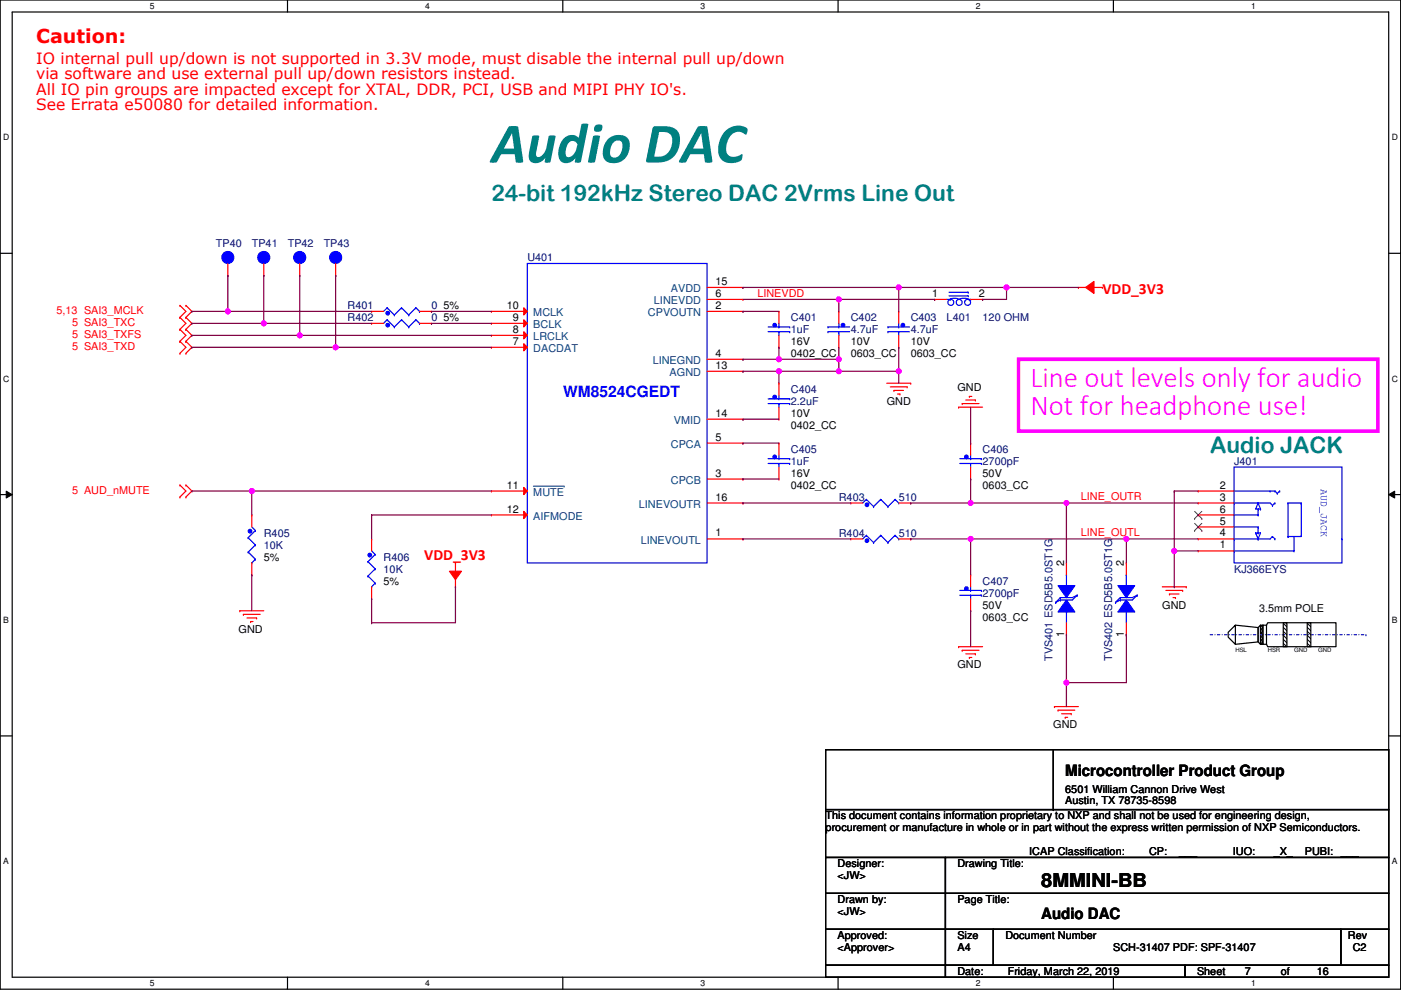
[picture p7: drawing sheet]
<svg xmlns="http://www.w3.org/2000/svg" width="297mm" height="210mm" viewBox="0 0 297 210" stroke-linecap="round" stroke-linejoin="round" font-family="sans-serif">
<path d="M0 0h297v209.8h-297zM2.6 2.5h291.8v204.8h-291.8z" fill="none" stroke="#000" stroke-width=".25"/>
<g fill="#fff">
<path d="M31.8 .3h1v2h-1z"/>
<path d="M31.8 207.5h1v2.1h-1z"/>
</g>
<path d="M61 0v2.5M61 207.3v2.5" fill="none" stroke="#000" stroke-width=".25"/>
<g fill="#fff">
<path d="M90.1 .3h1v2h-1z"/>
<path d="M90.1 207.5h1v2.1h-1z"/>
</g>
<path d="M119.3 0v2.5M119.3 207.3v2.5" fill="none" stroke="#000" stroke-width=".25"/>
<g fill="#fff">
<path d="M148.5 .3h1v2h-1z"/>
<path d="M148.5 207.5h1v2.1h-1z"/>
</g>
<path d="M177.7 0v2.5M177.7 207.3v2.5" fill="none" stroke="#000" stroke-width=".25"/>
<g fill="#fff">
<path d="M206.9 .3h1v2h-1z"/>
<path d="M206.9 207.5h1v2.1h-1z"/>
</g>
<path d="M236.1 0v2.5M236.1 207.3v2.5" fill="none" stroke="#000" stroke-width=".25"/>
<g fill="#fff">
<path d="M265.2 .3h1.1v2h-1.1z"/>
<path d="M265.2 207.5h1.1v2.1h-1.1z"/>
<path d="M.7 28.1h1.3v2.1h-1.3z"/>
<path d="M295.1 28.1h1.3v2.1h-1.3z"/>
<path d="M.7 79.3h1.3v2h-1.3z"/>
<path d="M295.1 79.3h1.3v2h-1.3z"/>
</g>
<path d="M0 53.7h2.6M294.4 53.7h2.6" fill="none" stroke="#000" stroke-width=".25"/>
<g fill="#fff">
<path d="M.7 130.5h1.2v2h-1.2z"/>
<path d="M295.1 130.5h1.2v2h-1.2z"/>
</g>
<path d="M0 104.9h2.6M294.4 104.9h2.6" fill="none" stroke="#000" stroke-width=".25"/>
<path d="M1.3 104.2l1.3 .7-1.3 .7zM294.4 104.9l1.3-.7v1.4z" fill="#000"/>
<path d="M1.3 104.2l1.3 .7-1.3 .7zM294.4 104.9l1.3-.7v1.4z" fill="none" stroke="#000" stroke-width=".21"/>
<g fill="#fff">
<path d="M.7 181.7h1.2v2h-1.2z"/>
<path d="M295.1 181.7h1.2v2h-1.2z"/>
</g>
<path d="M260.4 134.1l1.5-1.5v4.1l-1.5-1.6zM261.9 132.6l4.8 .5v3.1l-4.8 .5M266.7 133.1l.6-.5v4.1l-.6-.5zM267.3 132.6h.5v4.1h-.5zM267.8 132.6h.7v4.1h-.7zM268.5 132.6l.3-.5h14.5v5.1h-14.5l-.3-.5M272.1 132.1h.7v5.1h-.7zM277.2 132.1h.7v5.1h-.7zM0 156.1h2.6M294.4 156.1h2.6" fill="none" stroke="#000" stroke-width=".25"/>
<g fill="#000">
<path d="M267.3 132.6h.5v4.1h-.5z" fill-rule="evenodd"/>
<path d="M272.1 132.1h.7v5.1h-.7z" fill-rule="evenodd"/>
<path d="M277.2 132.1h.7v5.1h-.7z" fill-rule="evenodd"/>
</g>
<path d="M256.6 134.6h33M289.6 134.6h.1" fill="none" stroke="#0000a0" stroke-width=".25" stroke-dasharray=".5 .5 0 .5"/>
<path d="M215.9 76.2h76.2v15.2h-76.2z" fill="none" stroke="#f0f" stroke-width=".76"/>
<g fill="none" stroke="#f00" stroke-width=".25">
<path d="M228.6 61h.1M228.6 61h1.8M203.2 86.4h.1M203.2 86.4h5.1M204 85.6h.1M204 85.6h3.6M204.8 84.8h2M205.5 84.1h.1M205.5 84.1h.5M206.8 84.8h.1M203.2 137.2h.1M203.2 137.2h5.1"/>
<path d="M204 137.9h.1M204 137.9h3.6M204.8 138.7h2M205.5 139.5h.1M205.5 139.5h.5M206.8 138.7h.1"/>
</g>
<path d="M230.2 61l1.7-1.3v2.5z" fill-rule="evenodd" fill="#f00"/>
<g fill="none" stroke="#f00" stroke-width=".25">
<path d="M230.2 61l1.7-1.3v2.5zM230.9 61h2.8M233.7 61h.1M188 81.3h5.1M188.8 82h3.5M189.5 82.8h.1M189.5 82.8h2.1M190.3 83.6h.5M190.8 83.6h.1M192.3 82h.1M193.1 81.3h.1M96.6 124.5h.1"/>
<path d="M96.6 122.7v1.8"/>
</g>
<path d="M95.3 121.2h2.5l-1.2 1.7z" fill-rule="evenodd" fill="#f00"/>
<g fill="none" stroke="#f00" stroke-width=".25">
<path d="M38.1 69.9h.1M38.1 72.4h.1M38.1 74.9h.1M38.1 64.8h.1M38.1 67.3h.1M38.1 69.9l1.3 1.2-1.3 1.3M38.1 72.4l1.3 1.3-1.3 1.2M38.1 64.8l1.3 1.2-1.3 1.3M38.1 67.3l1.3 1.3-1.3 1.3M39.4 72.4h.1M39.4 69.9h.1M39.4 74.9h.1"/>
<path d="M39.4 67.3h.1M39.4 64.8h.1M39.4 69.9l1.3 1.2-1.3 1.3M39.4 72.4l1.3 1.3-1.3 1.2M39.4 64.8l1.3 1.2-1.3 1.3M39.4 67.3l1.3 1.3-1.3 1.3M38.1 102.9h.1M38.1 105.4h.1M38.1 102.9l1.3 1.2-1.3 1.3M39.4 105.4h.1M39.4 102.9h.1M39.4 102.9l1.3 1.2-1.3 1.3"/>
<path d="M96.6 119.4h.1M96.6 119.4v2.8M50.8 129.5h.1M50.8 129.5h5.1M51.6 130.3h.1M51.6 130.3h3.6M52.4 131.1h2M53.1 131.8h.1M53.1 131.8h.5M54.4 131.1h.1M95.3 121.2h2.5l-1.2 1.7zM246.4 124.5h5.1"/>
<path d="M247.2 125.2h3.5M247.9 126h.1M247.9 126h2.1M248.7 126.8h.5M249.2 126.8h.1M250.7 125.2h.1M251.5 124.5h.1M223.6 149.9h.1M223.6 149.9h5M224.3 150.6h.1M224.3 150.6h3.6M225.1 151.4h2"/>
<path d="M225.9 152.2h.1M225.9 152.2h.5M227.1 151.4h.1"/>
</g>
<g fill="none" stroke="#000" stroke-width=".25">
<path d="M175.1 159h119.3v12.7h-119.3zM223.3 159v12.7M175.1 171.7h119.3v10.2h-119.3zM223.3 171.7h.1M175.1 181.9h25.4v7.6h-25.4zM175.1 189.5h25.4v7.6h-25.4zM175.1 197.1h25.4v7.6h-25.4zM200.5 181.9h93.9v7.6h-93.9zM200.5 189.5h93.9v7.6h-93.9zM200.5 197.1h10.1v7.6h-10.1zM210.6 197.1h73.7v7.6h-73.7zM284.3 197.1h10.1v7.6h-10.1z"/>
<path d="M175.1 204.7h25.4v2.6h-25.4zM200.5 204.7h50.8v2.6h-50.8zM251.3 204.7h43.1v2.6h-43.1z"/>
</g>
<path d="M226.1 129.5h.1M226.1 121.9h.1M226.1 121.9v2.6M226.1 129.5v2.6" fill="none" stroke="#00f" stroke-width=".25"/>
<path d="M226.1 127.3l1.8 2.5h-3.6z" fill-rule="evenodd" fill="#00f"/>
<path d="M226.1 127.3l1.8 2.5h-3.6z" fill="none" stroke="#00f" stroke-width=".25"/>
<path d="M224.3 124.2h3.6l-1.8 2.6z" fill-rule="evenodd" fill="#00f"/>
<g fill="none" stroke="#00f" stroke-width=".25">
<path d="M162.9 98.3h4.5M162.9 97.3h4.5M165.1 98.3h.1M165.1 98.3v.8M167.4 98.3h.1M167.4 97.3h.1M261.7 99.1h22.8v20.3h-22.8zM261.7 116.8h.1M261.7 106.7h.1M261.7 114.3h.1M261.7 106.7h7.6l.5 .5M261.7 116.8h12.7"/>
<path d="M261.7 111.8h5M261.7 109.2h5M261.7 104.1h8.6M266.2 113h.1M266.2 113h1.1l-.6 1.3M266.2 113l.5 1.3M266.7 111.8h.1M266.7 113h.1M266.7 114.3h.1M266.7 109.2h.1M266.7 106.7h.1M266.7 108h.1"/>
<path d="M266.7 108v1.2M266.7 111.8v1.2M266.7 106.7l-.5 1.3h1.1M266.7 106.7l.6 1.3M267.3 108h.1M269.3 104.1h.1M269.8 113.8h.1M269.8 107.2h.1M269.8 113.8l-.5 .5h-7.6M269.8 113.8l.5 .5M270.3 106.7h.1M270.3 114.3h.1"/>
<path d="M270.3 104.1h.1M270.3 106.7l-.5 .5M270.3 104.1l.5 .6M270.8 104.7h.1M271.3 104.1h.1M271.3 104.1l-.5 .6M273.1 113.8h.1M273.1 106.7h.1M273.1 106.7h2.8M273.1 106.7v7.1M274.4 116.8h.1M274.4 113.8v3"/>
<path d="M275.9 106.7h.1M275.9 106.7v7.1h-2.8M284.5 114.3h.1M223.8 127.8h.1M224.3 124.2h3.6l-1.8 2.6zM224.8 126.8h.1M224.8 127.3h.1M224.8 126.8l-1 1M224.8 127.3l-1 .5M228.4 126.2h.1M228.4 126.2l-1 .6h-2.6M228.4 126.2l-1 1.1h-2.6"/>
</g>
<g fill="none" stroke="#f00" stroke-width=".25">
<path d="M226.1 119.4h.1M226.1 119.4v2.5M254 116.8h.1M254 114.3h.1M254 111.8h.1M254 109.2h.1M254 106.7h.1M254 104.1h.1M254 116.8h7.7M254 114.3h7.7M254 111.8h7.7M254 109.2h7.7"/>
<path d="M254 106.7h7.7M254 104.1h7.7M226.1 134.6h.1M226.1 132.1v2.5"/>
</g>
<path d="M253.3 112.5h.1M253.3 110h.1M253.3 111l1.5 1.5M253.3 108.5l1.5 1.5M254.8 111l-1.5 1.5M254.8 108.5l-1.5 1.5M254.8 112.5h.1M254.8 110h.1" fill="none" stroke="#804000" stroke-width=".21"/>
<circle cx="164.3" cy="96.9" r=".38" fill="#00f"/>
<g fill="none" stroke="#00f" stroke-width=".25">
<path d="M188.3 70.4h.1M188.3 69.3h.1M188.3 70.4h4.5M188.3 69.3h4.5M190.5 70.4h.1M190.5 70.4v.7M165.1 97.3h.1M165.1 96.5v.8"/>
<circle cx="164.3" cy="96.9" r=".38"/>
</g>
<path d="M165.1 94h.1M165.1 94v2.5M165.1 99.1v2.5M165.1 101.6h.1" fill="none" stroke="#f00" stroke-width=".25"/>
<circle cx="191.4" cy="69" r=".38" fill="#00f"/>
<g fill="none" stroke="#00f" stroke-width=".25">
<path d="M190.5 69.3h.1M190.5 68.6v.7M238.8 129.5h.1M238.8 121.9h.1M238.8 121.9v2.6M238.8 129.5v2.6"/>
<circle cx="191.4" cy="69" r=".38"/>
</g>
<path d="M190.5 66h.1M190.5 73.7h.1M190.5 66v2.6M190.5 71.1v2.6" fill="none" stroke="#f00" stroke-width=".25"/>
<path d="M238.8 127.3l1.8 2.5h-3.6z" fill-rule="evenodd" fill="#00f"/>
<path d="M238.8 127.3l1.8 2.5h-3.6z" fill="none" stroke="#00f" stroke-width=".25"/>
<path d="M237 124.2h3.6l-1.8 2.6z" fill-rule="evenodd" fill="#00f"/>
<g fill="none" stroke="#00f" stroke-width=".25">
<path d="M82.1 65.3h.1M82.1 65.3l-.8 .7M82.1 65.3l1.5 1.5M83.6 66.8h.1M85.1 65.3h.1M85.1 65.3l-1.5 1.5M85.1 65.3l1.6 1.5M86.7 66.8h.1M88.2 65.3h.1M88.2 65.3l-1.5 1.5M88.2 65.3l.7 .7M88.9 66h.1"/>
<path d="M236.5 127.8h.1M237 124.2h3.6l-1.8 2.6zM237.5 126.8h.1M237.5 127.3h.1M237.5 126.8l-1 1M237.5 127.3l-1 .5M241.1 126.2h.1M241.1 126.2l-1 .6h-2.6M241.1 126.2l-1 1.1h-2.6"/>
</g>
<path d="M238.8 119.4h.1M238.8 119.4v2.5M238.8 134.6h.1M238.8 132.1v2.5" fill="none" stroke="#f00" stroke-width=".25"/>
<circle cx="82.2" cy="66.4" r=".38" fill="#00f"/>
<g fill="none" stroke="#00f" stroke-width=".25">
<path d="M82.1 67.8h.1M82.1 67.8l-.8 .8M82.1 67.8l1.5 1.5M83.6 69.3h.1M85.1 67.8h.1M85.1 67.8l-1.5 1.5M85.1 67.8l1.6 1.5M86.7 69.3h.1M88.2 67.8h.1M88.2 67.8l-1.5 1.5M88.2 67.8l.7 .8M88.9 68.6h.1"/>
<circle cx="82.2" cy="66.4" r=".38"/>
</g>
<path d="M78.8 66h.1M78.8 66h2.5M88.9 66h2.6M91.5 66h.1" fill="none" stroke="#f00" stroke-width=".25"/>
<circle cx="82.2" cy="69" r=".38" fill="#00f"/>
<g fill="none" stroke="#00f" stroke-width=".25">
<path d="M175.6 70.4h.1M175.6 69.3h.1M175.6 70.4h4.5M175.6 69.3h4.5M177.8 70.4h.1M177.8 70.4v.7"/>
<circle cx="82.2" cy="69" r=".38"/>
</g>
<path d="M78.8 68.6h.1M78.8 68.6h2.5M88.9 68.6h2.6M91.5 68.6h.1" fill="none" stroke="#f00" stroke-width=".25"/>
<circle cx="178.7" cy="69" r=".38" fill="#00f"/>
<g fill="none" stroke="#00f" stroke-width=".25">
<path d="M177.8 69.3h.1M177.8 68.6v.7M183.7 105.9h.1M183.7 105.9l-.8 .8M183.7 105.9l1.5 1.5M185.2 107.4h.1M186.7 105.9h.1M186.7 105.9l-1.5 1.5M186.7 105.9l1.6 1.5M188.3 107.4h.1M189.8 105.9h.1M189.8 105.9l-1.5 1.5"/>
<path d="M189.8 105.9l.7 .8M190.5 106.7h.1"/>
<circle cx="178.7" cy="69" r=".38"/>
</g>
<path d="M177.8 66h.1M177.8 73.7h.1M177.8 66v2.6M177.8 71.1v2.6" fill="none" stroke="#f00" stroke-width=".25"/>
<circle cx="183.8" cy="107.1" r=".38" fill="#00f"/>
<circle cx="183.8" cy="107.1" r=".38" fill="none" stroke="#00f" stroke-width=".25"/>
<path d="M180.4 106.7h.1M180.4 106.7h2.5M190.5 106.7h2.6M193.1 106.7h.1" fill="none" stroke="#f00" stroke-width=".25"/>
<circle cx="55.9" cy="54.6" r="1.27" fill="#00f"/>
<g fill="none" stroke="#00f" stroke-width=".25">
<path d="M203.5 98.3h4.6M203.5 97.3h4.6M205.8 98.3h.1M205.8 98.3v.8M208.1 98.3h.1M208.1 97.3h.1"/>
<circle cx="55.9" cy="54.6" r="1.27"/>
</g>
<path d="M55.9 58.4h.1M55.9 55.9v2.5" fill="none" stroke="#f00" stroke-width=".25"/>
<circle cx="204.9" cy="96.9" r=".38" fill="#00f"/>
<g fill="none" stroke="#00f" stroke-width=".25">
<path d="M205.8 97.3h.1M205.8 96.5v.8"/>
<circle cx="204.9" cy="96.9" r=".38"/>
</g>
<path d="M205.8 94h.1M205.8 94v2.5M205.8 99.1v2.5M205.8 101.6h.1" fill="none" stroke="#f00" stroke-width=".25"/>
<circle cx="48.3" cy="54.6" r="1.27" fill="#00f"/>
<g fill="none" stroke="#00f" stroke-width=".25">
<path d="M78 119.1h.1M78 119.1l1.5 1.6M78.8 116.8l.7 .8M79.5 117.6h.1M79.5 117.6l-1.5 1.5M78 122.2h.1M78 122.2l1.5 1.5M78.8 124.5h.1M79.5 120.7h.1M79.5 123.7h.1M79.5 120.7l-1.5 1.5M79.5 123.7l-.7 .8"/>
<circle cx="48.3" cy="54.6" r="1.27"/>
</g>
<path d="M48.3 58.4h.1M48.3 55.9v2.5" fill="none" stroke="#f00" stroke-width=".25"/>
<circle cx="78.4" cy="117.7" r=".38" fill="#00f"/>
<g fill="none" stroke="#00f" stroke-width=".25">
<path d="M203.5 126.2h4.6M203.5 125.2h4.6M205.8 126.2h.1M205.8 126.2v.8M208.1 126.2h.1M208.1 125.2h.1"/>
<circle cx="78.4" cy="117.7" r=".38"/>
</g>
<path d="M78.8 114.3h.1M78.8 114.3v2.5M78.8 127h.1M78.8 124.5v2.5" fill="none" stroke="#f00" stroke-width=".25"/>
<circle cx="204.9" cy="124.8" r=".38" fill="#00f"/>
<g fill="none" stroke="#00f" stroke-width=".25">
<path d="M205.8 125.2h.1M205.8 124.5v.7"/>
<circle cx="204.9" cy="124.8" r=".38"/>
</g>
<path d="M205.8 121.9h.1M205.8 129.5h.1M205.8 121.9v2.6M205.8 127v2.5" fill="none" stroke="#f00" stroke-width=".25"/>
<circle cx="63.5" cy="54.6" r="1.27" fill="#00f"/>
<g fill="none" stroke="#00f" stroke-width=".25">
<path d="M200.7 63.5h.8M201.2 62.7h4.1M201.2 62h4.1M201.4 63.4l.9-.1 1 .1M201.5 63.5h.1M203.5 63.4l.9-.1 .9 .1M205 63.5h.8M205.3 62.7h.1M205.3 62h.1M205.8 63.5h.1"/>
<circle cx="63.5" cy="54.6" r="1.27"/>
<circle cx="201.6" cy="64.1" r=".63"/>
<circle cx="203.4" cy="64.1" r=".63"/>
<circle cx="205.1" cy="64.1" r=".63"/>
</g>
<path d="M63.5 58.4h.1M63.5 55.9v2.5M198.2 63.5h.1M198.2 63.5h2.5M205.8 63.5h2.5M208.3 63.5h.1" fill="none" stroke="#f00" stroke-width=".25"/>
<circle cx="71.2" cy="54.6" r="1.27" fill="#00f"/>
<g fill="none" stroke="#00f" stroke-width=".25">
<path d="M111.8 55.9h38.1v63.5h-38.1z"/>
<circle cx="71.2" cy="54.6" r="1.27"/>
</g>
<g fill="none" stroke="#f00" stroke-width=".25">
<path d="M71.2 58.4h.1M71.2 55.9v2.5M149.9 66h7.6M149.9 76.2h7.6M149.9 63.5h7.6M157.5 66h.1M157.5 76.2h.1M157.5 63.5h.1M149.9 94h7.6M157.5 94h.1M149.9 114.3h7.6M149.9 101.6h7.6"/>
<path d="M157.5 114.3h.1M157.5 101.6h.1"/>
</g>
<path d="M111 72.9l.8 .8-.8 .7z" fill="#f00"/>
<path d="M104.2 73.7h.1M104.2 73.7h7.6M111 72.9l.8 .8-.8 .7z" fill="none" stroke="#f00" stroke-width=".25"/>
<path d="M111 70.4l.8 .7-.8 .8z" fill="#f00"/>
<path d="M104.2 71.1h.1M104.2 71.1h7.6M111 70.4l.8 .7-.8 .8z" fill="none" stroke="#f00" stroke-width=".25"/>
<path d="M111 67.8l.8 .8-.8 .7z" fill="#f00"/>
<path d="M104.2 68.6h.1M104.2 68.6h7.6M111 67.8l.8 .8-.8 .7z" fill="none" stroke="#f00" stroke-width=".25"/>
<path d="M111 65.3l.8 .7-.8 .8z" fill="#f00"/>
<path d="M104.2 66h.1M104.2 66h7.6M111 65.3l.8 .7-.8 .8z" fill="none" stroke="#f00" stroke-width=".25"/>
<path d="M111 103.4l.8 .7-.8 .8z" fill="#f00"/>
<path d="M104.2 104.1h.1M104.2 104.1h7.6M111 103.4l.8 .7-.8 .8z" fill="none" stroke="#f00" stroke-width=".25"/>
<path d="M113.1 103.1h6.5M119.6 103.1h.1" fill="none" stroke="#004080" stroke-width=".21"/>
<path d="M111 108.5l.8 .7-.8 .8z" fill="#f00"/>
<path d="M149.9 78.7h7.6M149.9 61h7.6M157.5 78.7h.1M157.5 61h.1M149.9 88.9h7.6M157.5 88.9h.1M104.2 109.2h.1M104.2 109.2h7.6M111 108.5l.8 .7-.8 .8zM149.9 106.7h7.6M157.5 106.7h.1" fill="none" stroke="#f00" stroke-width=".25"/>
<path d="M162.9 85.6h4.5M162.9 84.6h4.5M165.1 85.6h.1M165.1 85.6v.8M167.4 85.6h.1M167.4 84.6h.1" fill="none" stroke="#00f" stroke-width=".25"/>
<circle cx="164.3" cy="84.2" r=".38" fill="#00f"/>
<g fill="none" stroke="#00f" stroke-width=".25">
<path d="M165.1 84.6h.1M165.1 83.8v.8M183.7 113.5h.1M183.7 113.5l-.8 .8M183.7 113.5l1.5 1.6M185.2 115.1h.1M186.7 113.5h.1M186.7 113.5l-1.5 1.6M186.7 113.5l1.6 1.6M188.3 115.1h.1M189.8 113.5h.1M189.8 113.5l-1.5 1.6"/>
<path d="M189.8 113.5l.7 .8M190.5 114.3h.1"/>
<circle cx="164.3" cy="84.2" r=".38"/>
</g>
<path d="M165.1 81.3h.1M165.1 88.9h.1M165.1 81.3v2.5M165.1 86.4v2.5" fill="none" stroke="#f00" stroke-width=".25"/>
<circle cx="183.8" cy="114.7" r=".38" fill="#00f"/>
<g fill="none" stroke="#00f" stroke-width=".25">
<path d="M162.9 70.4h4.5M162.9 69.3h4.5M165.1 70.4h.1M165.1 70.4v.7M167.4 70.4h.1M167.4 69.3h.1"/>
<circle cx="183.8" cy="114.7" r=".38"/>
</g>
<path d="M180.4 114.3h.1M180.4 114.3h2.5M190.5 114.3h2.6M193.1 114.3h.1" fill="none" stroke="#f00" stroke-width=".25"/>
<circle cx="164.3" cy="69" r=".38" fill="#00f"/>
<g fill="none" stroke="#00f" stroke-width=".25">
<path d="M165.1 69.3h.1M165.1 68.6v.7M52.6 114.1h.1M52.6 117.1h.1M52.6 114.1l1.5 1.5M52.6 117.1l1.5 1.5M53.4 119.4h.1M53.4 111.8l.7 .7M54.1 112.5h.1M54.1 115.6h.1M54.1 118.6h.1M54.1 112.5l-1.5 1.6"/>
<path d="M54.1 115.6l-1.5 1.5M54.1 118.6l-.7 .8"/>
<circle cx="164.3" cy="69" r=".38"/>
</g>
<path d="M165.1 66h.1M165.1 73.7h.1M165.1 66v2.6M165.1 71.1v2.6" fill="none" stroke="#f00" stroke-width=".25"/>
<circle cx="53" cy="112.7" r=".38" fill="#00f"/>
<circle cx="53" cy="112.7" r=".38" fill="none" stroke="#00f" stroke-width=".25"/>
<path d="M53.4 109.2h.1M53.4 109.2v2.6M53.4 119.4v2.5M53.4 121.9h.1" fill="none" stroke="#f00" stroke-width=".25"/>
<path d="M226.1 106.7h.1M226.1 106.7v12.7M238.8 114.3h.1M238.8 114.3v5.1M226.1 144.8h.1M226.1 144.8v5.1" fill="none" stroke="#800040" stroke-width=".25"/>
<circle cx="226.1" cy="106.7" r=".51" fill="#f0f"/>
<circle cx="226.1" cy="106.7" r=".51" fill="none" stroke="#f0f" stroke-width=".25"/>
<path d="M226.1 134.6h.1M226.1 134.6v10.2" fill="none" stroke="#800040" stroke-width=".25"/>
<circle cx="226.1" cy="144.8" r=".51" fill="#f0f"/>
<circle cx="226.1" cy="144.8" r=".51" fill="none" stroke="#f0f" stroke-width=".25"/>
<path d="M205.8 106.7h.1M205.8 106.7h20.3M238.8 134.6h.1M238.8 134.6v10.2h-12.7M226.1 144.8h.1" fill="none" stroke="#800040" stroke-width=".25"/>
<circle cx="205.8" cy="106.7" r=".51" fill="#f0f"/>
<circle cx="205.8" cy="106.7" r=".51" fill="none" stroke="#f0f" stroke-width=".25"/>
<path d="M157.5 66h.1M157.5 76.2h.1M157.5 61h.1M157.5 63.5h20.3M157.5 66h7.6M157.5 76.2h7.6M157.5 61h33M177.8 63.5h.1" fill="none" stroke="#800040" stroke-width=".25"/>
<circle cx="190.5" cy="61" r=".51" fill="#f0f"/>
<circle cx="190.5" cy="61" r=".51" fill="none" stroke="#f0f" stroke-width=".25"/>
<path d="M193.1 114.3h.1M193.1 106.7h.1M193.1 114.3h45.7M205.8 101.6h.1M205.8 114.3h.1M205.8 101.6v5.1h-12.7M205.8 114.3v7.6M205.8 129.5h.1M205.8 129.5v7.7" fill="none" stroke="#800040" stroke-width=".25"/>
<circle cx="238.8" cy="114.3" r=".51" fill="#f0f"/>
<circle cx="238.8" cy="114.3" r=".51" fill="none" stroke="#f0f" stroke-width=".25"/>
<circle cx="205.8" cy="114.3" r=".51" fill="#f0f"/>
<circle cx="205.8" cy="114.3" r=".51" fill="none" stroke="#f0f" stroke-width=".25"/>
<g fill="none" stroke="#800040" stroke-width=".25">
<path d="M157.5 78.7h.1M157.5 78.7h7.6M165.1 73.7h.1M165.1 73.7v2.5h12.7M177.8 76.2h.1M190.5 73.7h.1M190.5 61h.1M190.5 61v5M190.5 73.7v5M157.5 88.9h.1M157.5 88.9h7.6M157.5 106.7h.1"/>
<path d="M157.5 114.3h.1M157.5 106.7h22.9M157.5 114.3h22.9"/>
</g>
<circle cx="165.1" cy="76.2" r=".51" fill="#f0f"/>
<circle cx="165.1" cy="76.2" r=".51" fill="none" stroke="#f0f" stroke-width=".25"/>
<circle cx="177.8" cy="76.2" r=".51" fill="#f0f"/>
<circle cx="177.8" cy="76.2" r=".51" fill="none" stroke="#f0f" stroke-width=".25"/>
<path d="M165.1 78.7h.1M165.1 78.7v2.6" fill="none" stroke="#800040" stroke-width=".25"/>
<circle cx="165.1" cy="78.7" r=".51" fill="#f0f"/>
<circle cx="165.1" cy="78.7" r=".51" fill="none" stroke="#f0f" stroke-width=".25"/>
<path d="M165.1 78.7h.1M165.1 78.7h25.4M177.8 76.2h.1M177.8 78.7h.1M177.8 76.2v2.5" fill="none" stroke="#800040" stroke-width=".25"/>
<circle cx="190.5" cy="78.7" r=".51" fill="#f0f"/>
<circle cx="190.5" cy="78.7" r=".51" fill="none" stroke="#f0f" stroke-width=".25"/>
<circle cx="177.8" cy="78.7" r=".51" fill="#f0f"/>
<circle cx="177.8" cy="78.7" r=".51" fill="none" stroke="#f0f" stroke-width=".25"/>
<path d="M190.5 78.7h.1M190.5 61h.1M190.5 78.7v2.6M190.5 61h38.1M208.3 63.5h.1M213.4 61h.1M213.4 61v2.5h-5.1" fill="none" stroke="#800040" stroke-width=".25"/>
<circle cx="213.4" cy="61" r=".51" fill="#f0f"/>
<circle cx="213.4" cy="61" r=".51" fill="none" stroke="#f0f" stroke-width=".25"/>
<g fill="none" stroke="#800040" stroke-width=".25">
<path d="M40.7 71.1h.1M40.7 68.6h.1M40.7 73.7h.1M40.7 66h.1M40.7 66h7.6M40.7 71.1h22.8M40.7 68.6h15.2M40.7 73.7h30.5M91.5 66h.1M91.5 68.6h.1M91.5 66h12.7M91.5 68.6h12.7"/>
<path d="M157.5 94h.1M157.5 94h7.6M78.8 109.2h.1M78.8 109.2v5.1M78.8 109.2h25.4M157.5 101.6h.1M157.5 101.6h7.6M226.1 106.7h.1M226.1 106.7h27.9M238.8 114.3h.1M238.8 114.3h15.2M249 104.1h.1"/>
<path d="M249 116.8h.1M249 104.1h5M249 104.1v12.7M78.8 127h.1M78.8 132.1h.1M78.8 127v5.1M96.6 124.5h.1M96.6 124.5v7.6h-17.8"/>
</g>
<circle cx="249" cy="116.8" r=".51" fill="#f0f"/>
<circle cx="249" cy="116.8" r=".51" fill="none" stroke="#f0f" stroke-width=".25"/>
<path d="M40.7 104.1h.1M40.7 104.1h63.5M53.4 104.1h.1M53.4 104.1v5.1" fill="none" stroke="#800040" stroke-width=".25"/>
<circle cx="53.4" cy="104.1" r=".51" fill="#f0f"/>
<circle cx="53.4" cy="104.1" r=".51" fill="none" stroke="#f0f" stroke-width=".25"/>
<path d="M48.3 58.4h.1M48.3 58.4v7.6M55.9 58.4h.1M55.9 58.4v10.2M63.5 58.4h.1M63.5 58.4v12.7M71.2 58.4h.1M71.2 58.4v15.3M48.3 66h.1M48.3 66h30.5M53.4 121.9h.1M53.4 121.9v7.6" fill="none" stroke="#800040" stroke-width=".25"/>
<circle cx="48.3" cy="66" r=".51" fill="#f0f"/>
<circle cx="48.3" cy="66" r=".51" fill="none" stroke="#f0f" stroke-width=".25"/>
<path d="M71.2 73.7h.1M71.2 73.7h33" fill="none" stroke="#800040" stroke-width=".25"/>
<circle cx="71.2" cy="73.7" r=".51" fill="#f0f"/>
<circle cx="71.2" cy="73.7" r=".51" fill="none" stroke="#f0f" stroke-width=".25"/>
<path d="M55.9 68.6h.1M55.9 68.6h22.9" fill="none" stroke="#800040" stroke-width=".25"/>
<circle cx="55.9" cy="68.6" r=".51" fill="#f0f"/>
<circle cx="55.9" cy="68.6" r=".51" fill="none" stroke="#f0f" stroke-width=".25"/>
<path d="M63.5 71.1h.1M63.5 71.1h40.7" fill="none" stroke="#800040" stroke-width=".25"/>
<circle cx="63.5" cy="71.1" r=".51" fill="#f0f"/>
<circle cx="63.5" cy="71.1" r=".51" fill="none" stroke="#f0f" stroke-width=".25"/>
<path d="M177.8 63.5h.1M177.8 63.5v2.5M177.8 63.5h20.4M198.2 63.5h.1M205.8 94h.1M205.8 86.4v7.6M249 116.8h.1M249 116.8h5" fill="none" stroke="#800040" stroke-width=".25"/>
<circle cx="177.8" cy="63.5" r=".51" fill="#f0f"/>
<circle cx="177.8" cy="63.5" r=".51" fill="none" stroke="#f0f" stroke-width=".25"/>
<path d="M177.8 76.2h.1M177.8 73.7v2.5M249 116.8v7.7M249 124.5h.1" fill="none" stroke="#800040" stroke-width=".25"/>
<circle cx="226.1" cy="106.7" r=".51" fill="#f0f"/>
<circle cx="226.1" cy="106.7" r=".51" fill="none" stroke="#f0f" stroke-width=".25"/>
<circle cx="226.1" cy="144.8" r=".51" fill="#f0f"/>
<circle cx="226.1" cy="144.8" r=".51" fill="none" stroke="#f0f" stroke-width=".25"/>
<circle cx="205.8" cy="106.7" r=".51" fill="#f0f"/>
<circle cx="205.8" cy="106.7" r=".51" fill="none" stroke="#f0f" stroke-width=".25"/>
<circle cx="190.5" cy="61" r=".51" fill="#f0f"/>
<circle cx="190.5" cy="61" r=".51" fill="none" stroke="#f0f" stroke-width=".25"/>
<circle cx="238.8" cy="114.3" r=".51" fill="#f0f"/>
<circle cx="238.8" cy="114.3" r=".51" fill="none" stroke="#f0f" stroke-width=".25"/>
<circle cx="205.8" cy="114.3" r=".51" fill="#f0f"/>
<circle cx="205.8" cy="114.3" r=".51" fill="none" stroke="#f0f" stroke-width=".25"/>
<circle cx="165.1" cy="76.2" r=".51" fill="#f0f"/>
<circle cx="165.1" cy="76.2" r=".51" fill="none" stroke="#f0f" stroke-width=".25"/>
<circle cx="177.8" cy="76.2" r=".51" fill="#f0f"/>
<circle cx="177.8" cy="76.2" r=".51" fill="none" stroke="#f0f" stroke-width=".25"/>
<circle cx="165.1" cy="78.7" r=".51" fill="#f0f"/>
<circle cx="165.1" cy="78.7" r=".51" fill="none" stroke="#f0f" stroke-width=".25"/>
<circle cx="190.5" cy="78.7" r=".51" fill="#f0f"/>
<circle cx="190.5" cy="78.7" r=".51" fill="none" stroke="#f0f" stroke-width=".25"/>
<circle cx="177.8" cy="78.7" r=".51" fill="#f0f"/>
<circle cx="177.8" cy="78.7" r=".51" fill="none" stroke="#f0f" stroke-width=".25"/>
<circle cx="213.4" cy="61" r=".51" fill="#f0f"/>
<circle cx="213.4" cy="61" r=".51" fill="none" stroke="#f0f" stroke-width=".25"/>
<circle cx="249" cy="116.8" r=".51" fill="#f0f"/>
<circle cx="249" cy="116.8" r=".51" fill="none" stroke="#f0f" stroke-width=".25"/>
<circle cx="53.4" cy="104.1" r=".51" fill="#f0f"/>
<circle cx="53.4" cy="104.1" r=".51" fill="none" stroke="#f0f" stroke-width=".25"/>
<circle cx="48.3" cy="66" r=".51" fill="#f0f"/>
<circle cx="48.3" cy="66" r=".51" fill="none" stroke="#f0f" stroke-width=".25"/>
<circle cx="71.2" cy="73.7" r=".51" fill="#f0f"/>
<circle cx="71.2" cy="73.7" r=".51" fill="none" stroke="#f0f" stroke-width=".25"/>
<circle cx="55.9" cy="68.6" r=".51" fill="#f0f"/>
<circle cx="55.9" cy="68.6" r=".51" fill="none" stroke="#f0f" stroke-width=".25"/>
<circle cx="63.5" cy="71.1" r=".51" fill="#f0f"/>
<circle cx="63.5" cy="71.1" r=".51" fill="none" stroke="#f0f" stroke-width=".25"/>
<circle cx="177.8" cy="63.5" r=".51" fill="#f0f"/>
<circle cx="177.8" cy="63.5" r=".51" fill="none" stroke="#f0f" stroke-width=".25"/>
<text font-size="12.2" fill="#008080" x="104.2" y="34.5">Audio DAC</text>
<g font-size="6.1" fill="#f0f">
<text x="218.5" y="82">Line out levels only for audio</text>
<text x="218.5" y="88.1">Not for headphone use!</text>
</g>
<g font-size="4.8" fill="#008080">
<text x="104.2" y="42.7">24-bit 192kHz Stereo DAC 2Vrms Line Out</text>
<text x="256.6" y="96">Audio JACK</text>
</g>
<text font-size="4.1" fill="#f00" x="7.7" y="9.2">Caution:</text>
<text font-size="4.1" x="220.8" y="188.1">8MMINI-BB</text>
<g font-size="3.3" fill="#f00">
<text x="7.7" y="13.5">IO internal pull up/down is not supported in 3.3V mode, must disable the internal pull up/down</text>
<text x="7.7" y="16.8">via software and use external pull up/down resistors instead.</text>
<text x="7.7" y="20.1">All IO pin groups are impacted except for XTAL, DDR, PCI, USB and MIPI PHY IO's.</text>
<text x="7.7" y="23.4">See Errata e50080 for detailed information.</text>
<text x="233.7" y="62.3">VDD_3V3</text>
<text x="90" y="118.7">VDD_3V3</text>
</g>
<text font-size="3.3" fill="#00f" x="119.4" y="84.3">WM8524CGEDT</text>
<g font-size="3.3">
<text x="225.9" y="164.5">Microcontroller Product Group</text>
<text x="220.8" y="195">Audio DAC</text>
</g>
<g font-size="2.3" fill="#000080">
<text x="45.8" y="52.4">TP40</text>
<text x="53.4" y="52.4">TP41</text>
<text x="61" y="52.4">TP42</text>
<text x="68.6" y="52.4">TP43</text>
<text x="111.8" y="55.4">U401</text>
<text x="73.7" y="65.6">R401</text>
<text x="91.5" y="65.6">0</text>
<text x="73.7" y="68.1">R402</text>
<text x="91.5" y="68.1">0</text>
<text x="167.7" y="68.1">C401</text>
<text x="167.7" y="70.7">1uF</text>
<text x="180.4" y="68.1">C402</text>
<text x="180.4" y="70.7">4.7uF</text>
<text x="193.1" y="68.1">C403</text>
<text x="193.1" y="70.7">4.7uF</text>
<text x="200.7" y="68.1">L401</text>
<text x="208.3" y="68.1">120 OHM</text>
<text x="167.7" y="83.4">C404</text>
<text x="167.7" y="85.9">2.2uF</text>
<text x="167.7" y="96.1">C405</text>
<text x="167.7" y="98.6">1uF</text>
<text x="208.3" y="96.1">C406</text>
<text x="208.3" y="98.6">2700pF</text>
<text x="261.7" y="98.6">J401</text>
<text x="177.8" y="106.2">R403</text>
<text x="190.5" y="106.2">510</text>
<text x="55.9" y="113.8">R405</text>
<text x="177.8" y="113.8">R404</text>
<text x="190.5" y="113.8">510</text>
<text x="55.9" y="116.4">10K</text>
<text x="81.3" y="118.9">R406</text>
<text x="81.3" y="121.5">10K</text>
<text x="208.3" y="124">C407</text>
<text x="261.7" y="121.5">KJ366EYS</text>
<text x="208.3" y="126.5">2700pF</text>
<text x="223.1" y="140.2" transform="rotate(-90 223.1 140.2)">TVS401 ESD5B5.0ST1G</text>
<text x="235.8" y="140.2" transform="rotate(-90 235.8 140.2)">TVS402 ESD5B5.0ST1G</text>
</g>
<g font-size="2.3">
<text x="94" y="65.6">5%</text>
<text x="107.5" y="65.5">10</text>
<text x="151.7" y="65.5">2</text>
<text x="151.7" y="63">6</text>
<text x="151.7" y="60.5">15</text>
<text x="197.6" y="63">1</text>
<text x="207.6" y="63">2</text>
<text x="94" y="68.1">5%</text>
<text x="108.7" y="70.6">8</text>
<text x="108.7" y="68.1">9</text>
<text x="108.7" y="73.2">7</text>
<text x="151.7" y="75.7">4</text>
<text x="167.7" y="73.2">16V</text>
<text x="167.7" y="75.7">0402_CC</text>
<text x="180.4" y="73.2">10V</text>
<text x="180.4" y="75.7">0603_CC</text>
<text x="193.1" y="73.2">10V</text>
<text x="193.1" y="75.7">0603_CC</text>
<text x="151.7" y="78.2">13</text>
<text x="203" y="82.8">GND</text>
<text x="151.7" y="88.4">14</text>
<text x="167.7" y="88.4">10V</text>
<text x="188" y="85.9">GND</text>
<text x="151.7" y="93.5">5</text>
<text x="167.7" y="91">0402_CC</text>
<text x="151.7" y="101.1">3</text>
<text x="167.7" y="101.1">16V</text>
<text x="208.3" y="101.1">50V</text>
<text x="107.5" y="103.6">11</text>
<text x="151.7" y="106.2">16</text>
<text x="167.7" y="103.7">0402_CC</text>
<text x="208.3" y="103.7">0603_CC</text>
<text x="258.6" y="106.2">3</text>
<text x="258.6" y="103.6">2</text>
<text x="107.5" y="108.7">12</text>
<text x="151.7" y="113.8">1</text>
<text x="258.6" y="113.8">4</text>
<text x="258.6" y="111.3">5</text>
<text x="258.6" y="108.7">6</text>
<text x="55.9" y="118.9">5%</text>
<text x="258.6" y="116.3">1</text>
<text x="81.3" y="124">5%</text>
<text x="225.6" y="120.1" transform="rotate(-90 225.6 120.1)">2</text>
<text x="238.3" y="120.1" transform="rotate(-90 238.3 120.1)">2</text>
<text x="208.3" y="129.1">50V</text>
<text x="208.3" y="131.6">0603_CC</text>
<text x="246.4" y="129.1">GND</text>
<text x="267" y="129.8">3.5mm POLE</text>
<text x="50.6" y="134.2">GND</text>
<text x="225.6" y="135.1" transform="rotate(-90 225.6 135.1)">1</text>
<text x="238.3" y="135.1" transform="rotate(-90 238.3 135.1)">1</text>
<text x="203" y="141.8">GND</text>
<text x="223.3" y="154.5">GND</text>
<text x="175.1" y="173.8">This document contains information proprietary to NXP and shall not be used for engineering design,</text>
<text x="225.9" y="168.2">6501 William Cannon Drive West</text>
<text x="225.9" y="170.6">Austin, TX 78735-8598</text>
<text x="175.1" y="176.3">procurement or manufacture in whole or in part without the express written permission of NXP Semiconductors.</text>
<text x="177.6" y="183.9">Designer:</text>
<text x="203" y="183.9">Drawing Title:</text>
<text x="218.2" y="181.4">ICAP Classification:</text>
<text x="243.6" y="181.4">CP:</text>
<text x="250" y="181.4">___</text>
<text x="261.4" y="181.4">IUO:</text>
<text x="270" y="181.4">_X_</text>
<text x="276.7" y="181.4">PUBI:</text>
<text x="284.3" y="181.4">___</text>
<text x="177.6" y="191.6">Drawn by:</text>
<text x="177.6" y="186.5">&lt;JW&gt;</text>
<text x="203" y="191.6">Page Title:</text>
<text x="177.6" y="194.1">&lt;JW&gt;</text>
<text x="177.6" y="199.2">Approved:</text>
<text x="177.6" y="201.7">&lt;Approver&gt;</text>
<text x="203" y="199.2">Size</text>
<text x="203" y="201.7">A4</text>
<text x="213.2" y="199.2">Document Number</text>
<text x="236" y="201.7">SCH-31407 PDF: SPF-31407</text>
<text x="285.8" y="199.2">Rev</text>
<text x="286.8" y="201.7">C2</text>
<text x="203" y="206.8">Date:</text>
<text x="213.7" y="206.8">Friday, March 22, 2019</text>
<text x="253.8" y="206.8">Sheet</text>
<text x="264" y="206.8">7</text>
<text x="271.6" y="206.8">of</text>
<text x="279.2" y="206.8">16</text>
</g>
<g font-size="2.3" fill="#004080">
<text x="138.6" y="64.5">LINEVDD</text>
<text x="142.2" y="62">AVDD</text>
<text x="113.1" y="69.6">BCLK</text>
<text x="113.1" y="67.1">MCLK</text>
<text x="137.4" y="67.1">CPVOUTN</text>
<text x="113.1" y="74.7">DACDAT</text>
<text x="113.1" y="72.2">LRCLK</text>
<text x="138.4" y="77.2">LINEGND</text>
<text x="142" y="79.8">AGND</text>
<text x="142.9" y="89.9">VMID</text>
<text x="142.2" y="95">CPCA</text>
<text x="113.1" y="105.2">MUTE</text>
<text x="135.5" y="107.7">LINEVOUTR</text>
<text x="142.2" y="102.6">CPCB</text>
<text x="113.1" y="110.3">AIFMODE</text>
<text x="135.8" y="115.3">LINEVOUTL</text>
</g>
<g font-size="2.3" fill="#f00">
<text x="160.6" y="63">LINEVDD</text>
<text x="12" y="66.6">5,13 SAI3_MCLK</text>
<text x="15.3" y="71.7">5 SAI3_TXFS</text>
<text x="15.3" y="69.1">5 SAI3_TXC</text>
<text x="15.3" y="74.2">5 SAI3_TXD</text>
<text x="15.3" y="104.7">5 AUD_nMUTE</text>
<text x="229.2" y="106.1">LINE_OUTR</text>
<text x="229.2" y="113.8">LINE_OUTL</text>
</g>
<text font-size="2.3" fill="#00f" x="280" y="103.6" transform="rotate(90 280 103.6)">AUD_JACK</text>
<g font-size="1.8">
<text x="31.8" y="1.9">5</text>
<text x="90.1" y="1.9">4</text>
<text x="148.5" y="1.9">3</text>
<text x="206.9" y="1.9">2</text>
<text x="265.2" y="1.9">1</text>
<text x=".7" y="29.8">D</text>
<text x="295.1" y="29.8">D</text>
<text x=".7" y="81">C</text>
<text x="295.1" y="81">C</text>
<text x=".7" y="132.1">B</text>
<text x="295.1" y="132.1">B</text>
<text x=".7" y="183.3">A</text>
<text x="295.1" y="183.3">A</text>
<text x="31.8" y="209.2">5</text>
<text x="90.1" y="209.2">4</text>
<text x="148.5" y="209.2">3</text>
<text x="206.9" y="209.2">2</text>
<text x="265.2" y="209.2">1</text>
</g>
<g font-size="1.3">
<text x="261.9" y="138.3">HSL</text>
<text x="268.8" y="138.3">HSR</text>
<text x="274.4" y="138.3">GND</text>
<text x="279.4" y="138.3">GND</text>
</g>
</svg>
